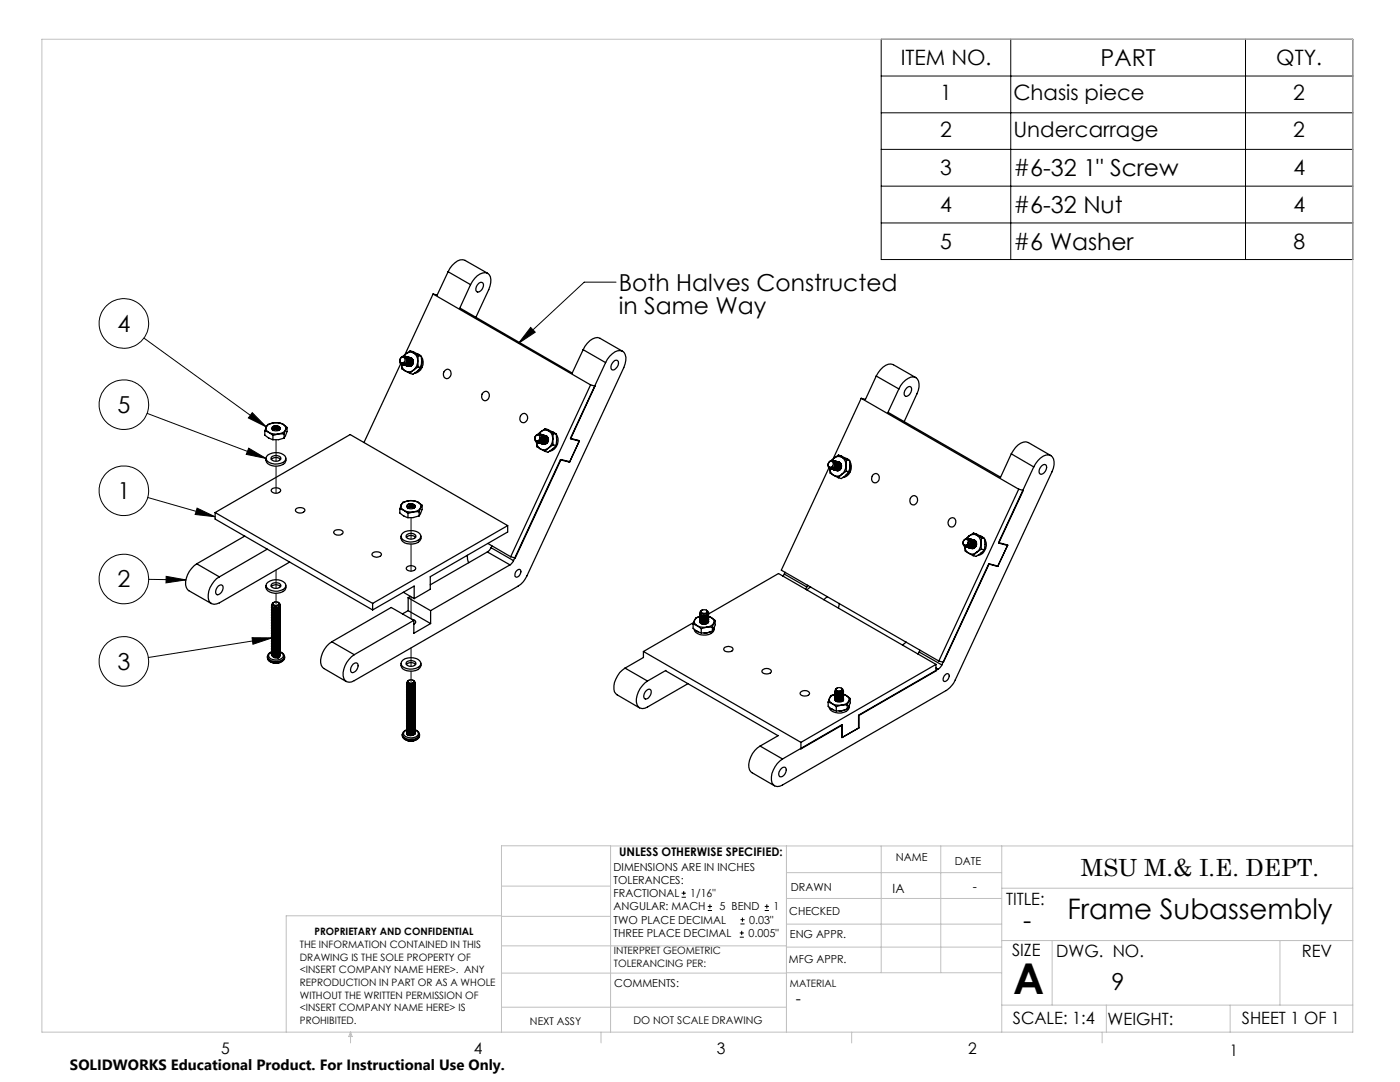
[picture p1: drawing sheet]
<svg xmlns="http://www.w3.org/2000/svg" width="279mm" height="216mm" viewBox="0 0 279 216" stroke-linecap="round" stroke-linejoin="round" font-family="sans-serif">
<g fill="none" stroke="#000" stroke-width=".2">
<path d="M175.9 7.8h94.1v44h-94.1zM175.9 15.2h94.1M201.7 7.8v44M248.6 7.8v44M175.9 22.5h94.1M175.9 29.8h94.1M175.9 37.1h94.1M122.9 56.3h-6.3l-13.1 12.2M175.9 44.5h94.1M28.7 67.5l24.5 17.7M105.9 65.3l.9 1-3.3 2.2zM29.4 82.5l23.7 9"/>
<path d="M29.5 99.3l13.4 3.8M49.6 89.4l3.5 2.1-4-.8zM50.3 82.3l2.9 2.9-3.6-1.8zM29.7 115.6l7.4 .1M33.2 115l3.9 .7-4 .6zM39.3 101.4l3.6 1.7-4-.4zM50.3 127.2l4 .1-3.8 1.3zM54.3 127.3l-24.7 3.9M136 179h.9M136 178.2h.9M136.5 177.8v.8M141.3 181.7h.8"/>
<path d="M141.3 180.9h.8M141.7 180.4v.9M147.6 187h.8M147.6 186.2h.8M147.8 184.4h.8M147.8 183.5h.8M148 185.7v.9M148.2 183.1v.8M152.6 181.7h.9M152.6 180.9h.9M153 180.4v.9"/>
<circle cx="24.7" cy="64.5" r="4.9"/>
<circle cx="24.7" cy="97.9" r="4.9"/>
<circle cx="24.7" cy="80.7" r="4.9"/>
<circle cx="24.7" cy="115.5" r="4.9"/>
<circle cx="24.7" cy="132" r="4.9"/>
</g>
<g fill="none" stroke="#c0c0c0" stroke-width=".2">
<path d="M8.4 7.8h261.6v198.2h-261.6zM100.1 176.8h21.7M121.8 168.8v37.2M157 168.8v37.2M157 179.3h42.9M157 174.1h42.9M175.9 168.8v25.3M187.7 168.8v25.3M199.9 177.2h70.1M199.9 168.8v37.2M270 168.8h-169.9v37.2M100.1 194.2h56.9"/>
<path d="M100.1 188.7h56.9M100.1 182.8h21.7M100.1 182.7h-43v23.3M157 194.1h42.9M157 184.4h42.9M157 189h42.9M199.9 187.7h70.1M210 187.7v12.9M255.4 187.7v12.9M70 206v2.1M70 206l.3 .8h-.7zM100.1 201h56.9"/>
<path d="M119.9 206v2.1M170 206v2.1M199.9 200.6h70.1M220 206v2.1M220.8 200.6v5.4M245.5 200.6v5.4"/>
</g>
<path d="M105.9 65.3l.9 1-3.3 2.2zM50.3 82.3l2.9 2.9-3.6-1.8zM49.6 89.4l3.5 2.1-4-.8zM39.3 101.4l3.6 1.7-4-.4zM33.2 115l3.9 .7-4 .6zM50.3 127.2l4 .1-3.8 1.3z" fill="#000"/>
<g fill="none" stroke="#000" stroke-width=".25">
<path d="M86.4 58.7l-5.5 11.9M86.4 58.7l31.5 18.1M89.4 54.2a3.7 3.7 0 0 1 2.9-2.4l.5 .1 4.5 2.6M89.4 54.2l4.5 2.6M89.4 54.2l-2.2 4.7-.8-.2M93.9 56.8a3.7 3.7 0 0 1 2.9-2.4 1.45 1.45 0 0 1 1.1 2l-.4 1.4-2.5 5.5M93.9 56.8l-2.1 4.7M95.6 56.5l.5-.2a1.04 1.04 0 0 1-.2 1.8l-.3 .1h-.5a1.27 1.27 0 0 1 .5-1.7zM79.8 71.7l.1 .8M80 72.6l-7.4 15.7M80.1 72.7l.3 .9 .5 .4-.7-.4zM80.2 71.2a.83 .83 0 0 1 1.1 .4 .83 .83 0 0 1-.3 1.1"/>
<path d="M80.4 72.5a.67 .67 0 0 1-.6-.8 .67 .67 0 0 1 .7-.6 .8 .8 0 0 1 .6 1.1 .8 .8 0 0 1-1.1 .4l-.1-.1M80.5 72.7l.2 .1 .5-.1M80.6 72.8l.1 .1M80.7 72.2l-.3 .4-.5-.1M80.7 72.2a.56 .56 0 0 0 0-.8 .56 .56 0 0 0-.7 0 .56 .56 0 0 0-.1 .7l.3 .4h.2M80.7 72.2l-.3 .3M80.8 71.1a.87 .87 0 0 1 .6 .7 .87 .87 0 0 1-.4 .9M80.8 71.1a.9 .9 0 0 1 .8 .7 .9 .9 0 0 1-.4 .9M80.9 74l.9 .5M80.9 70.7l-.3 .3M80.9 70.7l-.5 .5M81 72.7l-.6 .1"/>
<path d="M81 72.7h.1M81 71.2a.87 .87 0 0 1 .8 .6 .87 .87 0 0 1-.4 1M81 71.1l.1 .1M81 71.2a.9 .9 0 0 1 .2 1.5M81.2 72.9l.4 .2 .3-.2M81.2 72.7l-.4 .1h.6M81.2 72.7h.1M81.2 71.2h.1M81.2 71.3a.85 .85 0 0 1 .8 .6 .85 .85 0 0 1-.4 .9M81.3 71.2a.93 .93 0 0 1 .2 1.6M81.4 72.8h.1M81.5 71.3a.88 .88 0 0 1 .8 .7 .88 .88 0 0 1-.4 .9"/>
<path d="M81.5 72.8l-.6 .1M81.5 71.3h.1M81.5 71.3a.92 .92 0 0 1 .2 1.6M81.5 73.1h.4M81.6 72.8l-.2 .2-.4-.1M81.6 72.8l.1 .1M81.7 72.9l-.6 .1M81.7 71.3h.1M81.7 71.4a.83 .83 0 0 1 .8 1 .83 .83 0 0 1-1.1 .6M81.7 71.3a.93 .93 0 0 1 .2 1.6M81.8 70l.6 .2 1.7 .9M81.8 70l.8 .4"/>
<path d="M81.8 70l-.9 .7M81.9 72.9h.1M81.9 73.1h-.3M81.9 72.9l-.6 .1M82.4 72.6a.87 .87 0 0 0-.5-1.2 .91 .91 0 0 1 .3 1.5M82.4 72.6l-.5 .5M82.4 72.6l-.4 .4M82.4 72.6h-.1a.63 .63 0 0 1-.8 .5M82.5 73.8a1.44 1.44 0 0 1-1.6 .2M82.5 73.8l-.7 .7M82.6 70.4a1.38 1.38 0 0 0-1.7 .3M82.6 70.4a1.82 1.82 0 0 1 .8 1.6"/>
<path d="M82.6 70.4l.9 .5M83.3 70.6l.7 .4M83.4 72l.1 1.2M83.4 72a2.25 2.25 0 0 1-.9 1.8M83.5 73.2l.6 .1M83.5 70.9l-.1 1.1M83.5 70.9l.6 .2M83.5 73.2l-1 .6M84.1 71.1l.1 1.1-.1 1.1M84.1 73.3l-1.7 1.4-.6-.2M84.1 71.1a2.15 2.15 0 0 1-1.4 3.4M84.1 72a2.42 2.42 0 0 1-.8 2.1"/>
<path d="M88.8 73.9a.73 .73 0 0 1 .9-.1 .73 .73 0 0 1 .3 .8 .77 .77 0 0 1-.6 .9 .77 .77 0 0 1-.9-.6v-.3zM91.8 61.5l22.4 12.9 2.2-4.6M96.4 78.4a.77 .77 0 0 1 1.1-.1 .77 .77 0 0 1 0 1.1 .74 .74 0 0 1-.9 .5 .74 .74 0 0 1-.5-.9zM116.4 69.8a3.7 3.7 0 0 1 2.9-2.5l4.9 2.8M116.4 69.8l4.5 2.6M117.9 76.8l-16 34.3M117.9 76.8l.8 .2-4.8 10.6 1.7 .4-.3-.2M120.9 72.4a3.7 3.7 0 0 1 2.9-2.4 1.44 1.44 0 0 1 1.1 2l-.4 1.3-19.3 41.6a4.4 4.4 0 0 1-1.8 2.1l-32.7 18.8a1.33 1.33 0 0 1-1.4 .3 1.33 1.33 0 0 1-.8-1.3 4.9 4.9 0 0 1 2.2-4.2M120.9 72.4l-7.1 15.1 1.8 .4-1.9 4.3M122.4 72.2l.3-.3h.5a1.23 1.23 0 0 1-1.1 1.9 1.18 1.18 0 0 1 .3-1.6zM171.9 79.5l31.4 18.1M171.9 79.5l-5.6 11.9"/>
<path d="M174.9 75a3.7 3.7 0 0 1 2.9-2.4l.5 .2 4.5 2.6M174.9 75l4.5 2.6M174.9 75l-2.2 4.7-.8-.2M179.4 77.6a3.7 3.7 0 0 1 2.9-2.4 1.29 1.29 0 0 1 1.1 1.4l-.1 1.3-2.9 6.2M179.4 77.6l-2.2 4.7M181 77.3l.6-.2a1.17 1.17 0 0 1-.6 2h-.2a1.11 1.11 0 0 1 .2-1.8zM52.8 86v.8l.9 .6 .8 .3M52.8 86l.9 .3M53.1 91.5a1.21 1.21 0 0 0 1.2 1.4 2.35 2.35 0 0 0 2.7-.8v-.6M53.2 85.2a.85 .85 0 0 0 .5 1.1M53.2 85.2l-.4 .8M53.5 90.8a2.52 2.52 0 0 1 3.5 .5 1.11 1.11 0 0 1-1 1.2 2.57 2.57 0 0 1-2.8-.7l-.1-.4z"/>
<path d="M53.7 86.3l.6 .2 1.3 .1M53.7 86.3l.8 .6M54.2 91.2a1.21 1.21 0 0 1 1.9 .3 1.15 1.15 0 0 1-2 0zM54.2 91.7a1.28 1.28 0 0 1 1.8 0M54.2 97.6a1.23 1.23 0 0 1 1.8 .3 1.09 1.09 0 0 1-1.9 0zM54.5 85.1h.6l.5 .4M54.5 85.1a1.22 1.22 0 0 1 1.3 .2M54.5 86.9v.8M54.6 84.4a3.2 3.2 0 0 1 1.9 .3M54.6 84.4a1.63 1.63 0 0 0-1.4 .8M54.6 84.4l-1.2 .3-.2 .5M54.6 84.4a2.44 2.44 0 0 1 1.9 .3"/>
<path d="M55.1 85a.62 .62 0 0 1 .8 .7l-.8 .3a.64 .64 0 0 1-.8-.7l.2-.2M55.1 85l-.6 .1M55.1 85h.1a.57 .57 0 0 1 .6 .7l-.2 .2-.4-.3-.5 .1-.2 .2M55.2 85.3l.4 .2M55.2 85.3l-.6 .1-.2 .2 .2 .3M55.2 85.3l.4 .2 .1 .3M55.3 85.7h-.5l-.4 .1M55.6 85.5v.4M55.6 86.6l-1.1 .3M55.6 85.9l-.6-.2-.5 .2M55.6 86.6h1.1M56.5 84.7a.9 .9 0 0 1 .5 1.1"/>
<path d="M56.5 84.7l.8 .6M56.7 87.4l-1.1 .3h-1.1M56.7 86.6v.8M57 85.8a1.72 1.72 0 0 1-1.4 .8M57 85.8l-.3 .8M57.3 85.3a3.4 3.4 0 0 1-.6 2.1M57.3 85.3l-.3 .5M81.5 99.9l1.3 .1 .6 .2M81.5 99.9a1.89 1.89 0 0 0-1.4 .8M81.5 99.9l-1.1 .3-.3 .5M81.5 99.9a2.49 2.49 0 0 1 1.9 .3M104.1 82.7a.83 .83 0 0 1 1.1 .2 .83 .83 0 0 1-.2 1.2 .77 .77 0 0 1-1.1 0 .77 .77 0 0 1 0-1.1z"/>
<path d="M106.8 87.6a.62 .62 0 0 0 .4 .7M107.1 88.3l.1 .6 .6 .7M107.1 88.2v.9l.7 .5M107.3 86.7a.75 .75 0 0 1 .9 .2 .75 .75 0 0 1 0 .9M107.6 87.8a.55 .55 0 0 1-.8 0 .55 .55 0 0 1 .1-.8 .71 .71 0 0 1 1-.2 .71 .71 0 0 1 0 1.1l-.2 .3-.5 .1M107.8 86.6h.1M107.8 87.4v.2a.65 .65 0 0 1-.6 .7M107.8 87.4a.56 .56 0 0 1-.6 .6M107.8 87.4a.53 .53 0 0 0-.6-.6 .53 .53 0 0 0-.4 .8 .48 .48 0 0 0 .3 .4 .48 .48 0 0 0 .5-.2M107.8 87.4l-.2 .4M107.8 86.6a.82 .82 0 0 1 .5 1.2M107.8 89.6l1 .5"/>
<path d="M107.9 88.5h.1M107.9 86.2l-.4 .4M107.9 86.2l-.5 .4M108 86.7a.82 .82 0 0 1 .5 1.2M108 86.7a.84 .84 0 0 1 .5 1.2M108.1 88.5h.1M108.2 86.8a.75 .75 0 0 1 .5 1.1M108.2 86.7h.1M108.2 87.8a.66 .66 0 0 1-1 .5M108.2 86.8a.8 .8 0 0 1 .5 1.1M108.2 87.8h.1M108.3 87.8a.74 .74 0 0 1-.9 .6"/>
<path d="M108.4 86.8a.84 .84 0 0 1 .5 1.2M108.4 86.8h.1M108.5 87.9a.72 .72 0 0 1-1 .4M108.5 87.9h.1M108.5 87.9a.68 .68 0 0 1-.9 .5M108.5 86.9a.77 .77 0 0 1 .4 1.1M108.7 86.9a.82 .82 0 0 1 .4 1.2M108.7 86.9h.1M108.7 87.9a.68 .68 0 0 1-1 .5M108.7 87.9h.1M108.7 87.9a.73 .73 0 0 1-.8 .6M108.8 85.5l.6 .2 1.6 .9"/>
<path d="M108.8 85.5l.7 .5M108.8 85.5l-.9 .7M108.8 86.9a.86 .86 0 0 1 .4 1.5M108.9 88.6h-.4M108.9 86.9h.1M108.9 86.9a.85 .85 0 0 1 .4 1.3M108.9 88a.63 .63 0 0 1-1 .4M108.9 87a.82 .82 0 0 1 .5 1.1M108.9 88h.1M108.9 88a.66 .66 0 0 1-.8 .5M109.1 88.1a.65 .65 0 0 1-1 .4M109.1 88.1h.1"/>
<path d="M109.2 88.1a.71 .71 0 0 1-.9 .5M109.3 88.2a.7 .7 0 0 1-.9 .4h.5M109.3 88.2l-.4 .4M109.3 88.2l-.5 .3M109.5 89.4a1.4 1.4 0 0 1-1.7 .2M109.5 89.4l-.7 .7M109.5 86a1.4 1.4 0 0 0-1.6 .2M109.5 86a1.74 1.74 0 0 1 .8 1.6M109.5 86l.9 .5M110.3 86.2l.6 .4M110.3 87.6l.1 1.2M110.3 87.6a2.61 2.61 0 0 1-.8 1.8"/>
<path d="M110.3 89.6h-.1M110.4 88.8l.6 .1M110.4 88.8l-.9 .6M110.4 86.5l-.1 1.1M110.4 86.5l.6 .1M111 88.9l-1.6 1.3-.6-.1M111 86.6v2.3M111.1 86.7a2.2 2.2 0 0 1-1.4 3.3M113.3 92l.4 .2M113.7 92.2l-1.9-.4-9.3 20.1M113.7 92.1l-1.7-.4-9.2 19.6-.9-.2M165.3 92.5l.1 .8"/>
<path d="M165.4 93.4l-9.5 20.4 31.5 18.1M165.6 93.5l.2 .7 .6 .6-.7-.4zM165.7 92a.83 .83 0 0 1 1.1 .4 .83 .83 0 0 1-.4 1.1M165.8 93.3a.66 .66 0 0 1-.5-.8 .66 .66 0 0 1 .8-.5 .66 .66 0 0 1 .4 .9 .64 .64 0 0 1-.4 .6 .64 .64 0 0 1-.7-.2M165.9 93.6l.5-.1zM165.9 93.6l.2 .1 .6-.1M166.1 93.7h.1M166.2 93l-.4 .4-.4-.1M166.2 93a.55 .55 0 0 0-.2-.9 .55 .55 0 0 0-.7 .6 .5 .5 0 0 0 .5 .6M166.2 93l-.4 .3M166.2 91.9h.1a.91 .91 0 0 1 .1 1.6M166.3 91.9a.87 .87 0 0 1 .8 .7 .87 .87 0 0 1-.4 1"/>
<path d="M166.4 94.8l.9 .5M166.4 91.4l-.4 .5M166.4 93.7l.2 .1 .5-.1M166.4 91.4l-.5 .6M166.4 93.5h.1M166.4 91.9l.1 .1a.93 .93 0 0 1 .2 1.6M166.5 92a.85 .85 0 0 1 .8 .7 .85 .85 0 0 1-.4 .9M166.7 93.6h.1M166.7 92.1a.85 .85 0 0 1 .8 .6 .85 .85 0 0 1-.4 1M166.7 92a.9 .9 0 0 1 .6 .7 .9 .9 0 0 1-.4 .9M166.7 93.6l-.5 .1M166.8 93.8l.1 .1"/>
<path d="M166.9 93.6l-.3 .1h-.4M166.9 93.6h.1M166.9 92.1a.87 .87 0 0 1 .6 .7 .87 .87 0 0 1-.4 .9M166.9 93.6l-.6 .1M166.9 92.1a.88 .88 0 0 1 .8 .7 .88 .88 0 0 1-.4 .9M167 93.9h.4zM167.1 93.7h.1M167.1 93.7l-.5 .1 .7-.1M167.1 92.2a.83 .83 0 0 1 .8 1 .83 .83 0 0 1-1.1 .6M167.1 92.1a.92 .92 0 0 1 .3 1.6M167.3 90.8l1.5 .7M167.3 90.8l.7 .5"/>
<path d="M167.3 90.8l-.9 .6M167.3 93.7h.1M167.4 93.7l-.5 .1M167.8 93.4a.87 .87 0 0 0-.4-1.2 .91 .91 0 0 1 .3 1.5M167.8 93.4l-.4 .5M167.8 93.4l-.2 .3M167.8 93.4a.71 .71 0 0 1-.9 .5M168 94.7a1.4 1.4 0 0 1-1.6 .1M168 94.7l-.7 .6M168 91.3a1.4 1.4 0 0 0-1.6 .1M168 91.3a1.74 1.74 0 0 1 .8 1.6M168 91.3l.9 .5"/>
<path d="M168.8 94.9l-.9 .6-.6-.2M168.8 91.5l.7 .4M168.8 91.4l.6 .4M168.8 92.9l.1 1.1M168.8 92.9a2.61 2.61 0 0 1-.8 1.8M168.9 94l.6 .2M168.9 94l-.9 .7M168.9 91.8l-.1 1.1M168.9 91.8l.6 .1M169.5 94.2l-.7 .7M169.5 91.9v2.3M169.5 91.9a2.19 2.19 0 0 1-1.3 3.4"/>
<path d="M169.6 92.8a2.33 2.33 0 0 1-.8 2.1M174.2 94.7a.8 .8 0 0 1 1.1 0 .8 .8 0 0 1 .1 1.1 .79 .79 0 0 1-1.1 .4 .79 .79 0 0 1-.2-1.2zM177.3 82.3l22.4 12.9M181.9 99.1a.83 .83 0 0 1 1.2 .2 .83 .83 0 0 1-.3 1.2 .73 .73 0 0 1-.9 .2 .73 .73 0 0 1-.3-.9zM201.8 90.6a3.7 3.7 0 0 1 3-2.4l4.9 2.7M201.8 90.6l4.5 2.6M201.8 90.6l-2.1 4.6M203.3 97.6l.9 .3-4.9 10.5 1.8 .4-.3-.1M203.3 97.6l-15.9 34.3M206.3 93.2a3.7 3.7 0 0 1 2.9-2.4 1.47 1.47 0 0 1 1.2 1.9l-.5 1.5-19.3 41.5a5.1 5.1 0 0 1-1.8 2.1l-32.6 18.8a1.33 1.33 0 0 1-1.5 .3 1.33 1.33 0 0 1-.7-1.3 4.9 4.9 0 0 1 2.2-4.2M206.3 93.2l-7 15.1 1.8 .5-2 4.2M207.9 93l.3-.3h.5a1.26 1.26 0 0 1-1.1 1.9 1.12 1.12 0 0 1 .3-1.6z"/>
<path d="M39.3 112.5a4.6 4.6 0 0 0-2.1 4.7l.5 .7 4.5 2.5M39.3 112.5l4.5 2.6M42.9 102.3v1.3l31.5 18.1M42.9 102.3l31.5 18.1M42.9 102.3l27-15.6 31.4 18.2M43.6 116.9l.6-.2a1.14 1.14 0 0 1-.6 1.9l-.2 .1a1.13 1.13 0 0 1 .2-1.8zM48.9 107l-9.6 5.5M53.1 116.8a1.21 1.21 0 0 0 1.2 1.5 2.41 2.41 0 0 0 2.7-.8v-.7M53.2 116.5a2.52 2.52 0 0 1 3.8 .2 1.11 1.11 0 0 1-1 1.1 2.57 2.57 0 0 1-2.8-.7zM53.3 109.6l-9.5 5.5M54.2 116.6a1.24 1.24 0 0 1 1.9 .2 1.15 1.15 0 0 1-2 0zM54.2 117.1a1.28 1.28 0 0 1 1.8 0"/>
<path d="M57.8 112.1l-14 8.2a1.43 1.43 0 0 1-1.7 0 1.43 1.43 0 0 1-.5-1.6 4.9 4.9 0 0 1 2.2-3.6M59 101.6a1.23 1.23 0 0 1 1.9 .2 1.09 1.09 0 0 1-2 0zM66.7 106a1.19 1.19 0 0 1 1.8 .2 1.09 1.09 0 0 1-1.9 0zM74.3 110.4a1.23 1.23 0 0 1 1.8 .2 1.09 1.09 0 0 1-1.9 0zM79.8 101.5v.9l.8 .6 .8 .3M79.8 101.5l.8 .3M80 107a1.44 1.44 0 0 0 1.8 1.5 1.65 1.65 0 0 0 2.2-1.5M80.1 100.7a.88 .88 0 0 0 .5 1.1M80.1 100.7l-.3 .8M80.4 106.3a2.54 2.54 0 0 1 3.6 .6 1.38 1.38 0 0 1-1.6 1.2 1.83 1.83 0 0 1-2.4-1.1zM80.5 118.2l2.2 1.3M80.6 101.8a3.2 3.2 0 0 0 1.9 .3"/>
<path d="M80.6 101.8l.8 .6M81.1 106.8a1.24 1.24 0 0 1 1.9 .2 1.11 1.11 0 0 1-2 0zM81.1 107.2a1.37 1.37 0 0 1 1.8 0M81.1 113.2a1.16 1.16 0 0 1 1.9 .2 1.09 1.09 0 0 1-1.9 0zM81.4 100.7h.6l.5 .3M81.4 101.4l.2-.2a.8 .8 0 0 1 .9 .2M81.4 100.7v-.1a1.28 1.28 0 0 1 1.4 .3M81.4 102.4v.9M81.5 119.3l4.4 2.5M81.5 119.3v2.5M81.9 119l-.4 .3M82 100.5a.64 .64 0 0 1 .8 .7 1.1 1.1 0 0 1-1.7-.2l.3-.3"/>
<path d="M82 100.5l-.6 .2M82 100.5l.4 .1a.42 .42 0 0 1 .4 .4 .42 .42 0 0 1-.3 .4M82.1 100.9l.4 .1M82.1 100.9l-.7 .1v.3l.1 .2M82.1 100.9l.4 .2 .1 .3M82.3 101.2l-.9 .2M82.5 102.1l-1.1 .3M82.5 101v.5M82.5 101.4l-.6-.2-.4 .1-.1 .2M82.7 119.5v-2.6l-8.3 4.8M83.4 100.2a.85 .85 0 0 1 .5 1.1M83.4 100.2l.8 .6"/>
<path d="M83.6 102.9l-1.2 .4h-1M83.6 102.1h-1.1M83.6 102.1v.8M83.9 101.3a1.63 1.63 0 0 1-1.4 .8M83.9 101.3l-.3 .8M84.2 100.8a3.4 3.4 0 0 1-.6 2.1M84.2 100.8l-.3 .5M93.3 110.8v.8l.3 .7M97.3 110.1l4.5 2.6M97.3 110.1l-11.4 6.6M97.4 108.4l4.5 2.7M98 109.3l-.7 .8"/>
<path d="M98 109.3l4.5 2.6M98.2 108.9l-.2 .4M101.3 104.9l-26.9 15.5M101.3 104.9v1.3l-15.4 8.9v2.5l-3.2 1.9M101.8 112.7l-15.9 9.1M102.5 111.9l-.7 .8M103.2 113.8l.4-.2 .2 .1a.99 .99 0 0 1-.9 1.4 .94 .94 0 0 1 .3-1.3zM156.5 114.5l-.3 .5M156.5 114.5l4.5 2.6M156.7 114.2l-.2 .3M161 117.1l-.2 .4M161.2 116.8l-.2 .3"/>
<path d="M161.8 117.1l-.8 .6M165.1 119.1l-.7 .6M189.5 103.5a.79 .79 0 0 1 1.1 0 .79 .79 0 0 1 0 1.1 .79 .79 0 0 1-1.1 .5 .79 .79 0 0 1-.2-1.2zM192.2 108.4a.56 .56 0 0 0 .5 .7M192.5 109.1l.3 .8 .5 .5M192.5 109l.1 .9 .7 .5M192.7 107.5h.1a.79 .79 0 0 1 .8 .2 .79 .79 0 0 1 .1 .9M192.9 109.1v.1M193.1 108.6a.55 .55 0 0 1-.9 0 .55 .55 0 0 1 .1-.8 .68 .68 0 0 1 .9-.2 .68 .68 0 0 1 .3 .8 .7 .7 0 0 1-.7 .7h-.1M193.1 109.2h.1M193.2 107.5h.1M193.3 108.2l-.2 .6-.4 .3"/>
<path d="M193.3 108.2l-.2 .5-.4 .1M193.3 108.2a.56 .56 0 0 0-.9-.4 .56 .56 0 0 0 .1 1h.2l.4-.2M193.3 108.2l-.2 .4M193.3 107.5a.79 .79 0 0 1 .4 1.1M193.3 110.4l.9 .5M193.3 109.3h.1M193.4 107l-.4 .4M193.4 107l-.6 .5M193.4 107.5a.8 .8 0 0 1 .5 1.2M193.5 107.5h.1M193.5 107.5a.82 .82 0 0 1 .5 1.2M193.6 109.4h.1"/>
<path d="M193.7 108.6a.66 .66 0 0 1-1 .5M193.7 107.6a.79 .79 0 0 1 .4 1.1M193.7 108.6h.1M193.7 108.6a.66 .66 0 0 1-.8 .5M193.7 107.6a.77 .77 0 0 1 .5 1.1M193.9 108.7a.68 .68 0 0 1-1 .4M193.9 108.7h.1M194 108.7a.66 .66 0 0 1-.9 .5M194.1 108.7a.63 .63 0 0 1-1 .4M194.1 107.7a.84 .84 0 0 1 .5 1.2M194.1 107.7h.1a.84 .84 0 0 1 .4 1.2M194.1 108.7h.1"/>
<path d="M194.2 108.7a.73 .73 0 0 1-.8 .6M194.2 107.7a.78 .78 0 0 1 .6 1.2M194.3 106.4l2.2 1.1M194.3 106.4l.7 .4M194.3 106.4l-.9 .6M194.3 109.4h-.4M194.3 107.7h.1a.83 .83 0 0 1 .4 1.2M194.4 108.8a.89 .89 0 0 0-.5-1.2 .82 .82 0 0 1 .5 1.2M194.4 108.8a.66 .66 0 0 1-1 .5M194.4 107.8a.79 .79 0 0 1 .4 1.1M194.4 108.8h.1M194.4 108.8a.6 .6 0 0 1-.8 .5l.1 .1a.66 .66 0 0 0 .9-.5"/>
<path d="M194.6 108.9h.1M194.6 108.9a.68 .68 0 0 1-.8 .5M194.8 108.9l-.5 .5M194.8 108.9l-.5 .4M194.8 108.9a.72 .72 0 0 1-.8 .5h.3M194.8 108.9l-.2 .3M194.9 110.2a1.33 1.33 0 0 1-1.6 .2M194.9 110.2l-.7 .7M195 106.8a1.4 1.4 0 0 0-1.6 .2M195 106.8a1.82 1.82 0 0 1 .8 1.6M195 106.8l.9 .5M195.7 107l.7 .4"/>
<path d="M195.8 108.4l.1 1.2M195.8 108.4a2.25 2.25 0 0 1-.9 1.8M195.8 110.4l-.1 .1M195.9 109.6l.6 .1M195.9 109.6l-1 .6M195.9 107.3l-.1 1.1M195.9 107.3l.6 .2M196.5 107.5l.1 1.1-.1 1.1M196.5 109.7l-.8 .8-.9 .5-.6-.1M196.5 107.5a2.21 2.21 0 0 1-1.3 3.3M198.8 112.9l.3 .1M199.1 113l-1.8-.5-9.3 20.2"/>
<path d="M199.1 113l-1.7-.5-9.1 19.7-.9-.3M53.4 131a1.92 1.92 0 0 0 2.8 .8l.4-.3 .2-.5M53.4 131a1.05 1.05 0 0 0 1.2 1.2 1.74 1.74 0 0 0 2.2-1M54.2 120.9v.1M54.2 121.2v.1M54.2 121.5v.1M54.2 121.8v.1M54.2 122.2v.1M54.2 122.5v.1M54.2 122.8v.1M54.2 123.2h.1M54.2 123.5h.1"/>
<path d="M54.2 123.8v.1M54.2 124.1v.1M54.2 124.5h.1M54.2 124.8h.1M54.2 125.1v.1M54.2 125.4v.1M54.2 125.8h.1M54.2 126.1v.1M54.2 126.4v.1M54.2 126.7v.1M54.2 127v.1M54.2 127.4v.1"/>
<path d="M54.2 127.7v.1M54.2 128v.1M54.2 128.3v.1M54.2 128.7h.1M54.2 129v.1M54.2 129.3v.1M54.2 129.6v.1M54.2 130h.1M54.2 130.3v.1M54.2 130.6v.1M54.2 126.7v.1a1.16 1.16 0 0 0 1.5 .1M54.2 120.9v.1a1.07 1.07 0 0 0 1.5 .1"/>
<path d="M54.2 121.2v.1a1.16 1.16 0 0 0 1.5 .2M54.2 121.6a1.16 1.16 0 0 0 1.5 .2M54.2 121.9v.1a1.16 1.16 0 0 0 1.5 .1M54.2 122.2v.1a1.07 1.07 0 0 0 1.5 .1M54.2 122.6a1.07 1.07 0 0 0 1.5 .1M54.2 122.9a1.07 1.07 0 0 0 1.5 .1M54.2 123.2v.1a1.16 1.16 0 0 0 1.5 .1M54.2 123.5v.1a1.16 1.16 0 0 0 1.5 .1M54.2 123.9a1.16 1.16 0 0 0 1.5 .1M54.2 124.2a1.07 1.07 0 0 0 1.5 .2M54.2 124.5a1.07 1.07 0 0 0 1.5 .2M54.2 124.8v.1a1.16 1.16 0 0 0 1.5 .1"/>
<path d="M54.2 125.1v.1a1.16 1.16 0 0 0 1.5 .1M54.2 125.5a1.16 1.16 0 0 0 1.5 .2M54.2 125.8a1.07 1.07 0 0 0 1.5 .2M54.2 126.1v.1a1.07 1.07 0 0 0 1.5 .1M54.2 126.4v.1a1.16 1.16 0 0 0 1.5 .1M54.2 126.8a1.16 1.16 0 0 0 1.5 .2M54.2 127.1a1.16 1.16 0 0 0 1.5 .2M54.2 127.4v.1a1.07 1.07 0 0 0 1.5 .1M54.2 127.7v.1a1.07 1.07 0 0 0 1.5 .1M54.2 128.1a1.07 1.07 0 0 0 1.5 .1M54.2 128.4a1.16 1.16 0 0 0 1.5 .2M54.2 128.7v.1a1.16 1.16 0 0 0 1.5 .1"/>
<path d="M54.2 129v.1a1.16 1.16 0 0 0 1.5 .1M54.2 129.4a1.07 1.07 0 0 0 1.5 .1M54.2 129.7a1.07 1.07 0 0 0 1.5 .2M54.2 130v.1a1.16 1.16 0 0 0 1.5 .1M54.2 130.3v.1a1.16 1.16 0 0 0 1.5 .1M54.2 130.7a1.16 1.16 0 0 0 1.5 .1M54.2 130.1a.71 .71 0 0 0-.6 .6 .71 .71 0 0 0 .3 .7 2.08 2.08 0 0 0 2.6-.3 .69 .69 0 0 0-.5-1M54.3 130.1l-.7 .3-.2 .6M54.3 121l-.1 .2a1.07 1.07 0 0 0 1.5 .2M54.3 121.4l-.1 .2a1.16 1.16 0 0 0 1.5 .1M54.3 121.7l-.1 .2a1.16 1.16 0 0 0 1.5 .2M54.3 122l-.1 .2a1.16 1.16 0 0 0 1.5 .2"/>
<path d="M54.3 122.3l-.1 .3a1.07 1.07 0 0 0 1.5 .1M54.3 122.7l-.1 .2a1.07 1.07 0 0 0 1.5 .1M54.3 123l-.1 .2a1.12 1.12 0 0 0 1.5 .2M54.3 123.3l-.1 .2a1.16 1.16 0 0 0 1.5 .2M54.3 123.6l-.1 .3a1.16 1.16 0 0 0 1.5 .1M54.3 124l-.1 .2a1.07 1.07 0 0 0 1.5 .1M54.3 124.3l-.1 .2a1.07 1.07 0 0 0 1.5 .1M54.3 124.6l-.1 .2a1.07 1.07 0 0 0 1.5 .2M54.3 125l-.1 .2a1.16 1.16 0 0 0 1.5 .1M54.3 125.3l-.1 .2a1.16 1.16 0 0 0 1.5 .1M54.3 125.6l-.1 .2a1.16 1.16 0 0 0 1.5 .1M54.3 125.9l-.1 .2a1.07 1.07 0 0 0 1.5 .2"/>
<path d="M54.3 126.2l-.1 .2a1.07 1.07 0 0 0 1.5 .2M54.3 126.9l-.1 .2a1.16 1.16 0 0 0 1.5 .1M54.3 127.2l-.1 .2a1.16 1.16 0 0 0 1.5 .2M54.3 127.5l-.1 .2a1.07 1.07 0 0 0 1.5 .2M54.3 127.8l-.1 .3a1.07 1.07 0 0 0 1.5 .1M54.3 128.5l-.1 .2a1.16 1.16 0 0 0 1.5 .2M54.3 128.8l-.1 .2a1.16 1.16 0 0 0 1.5 .2M54.3 129.2l-.1 .2a1.07 1.07 0 0 0 1.5 .1M54.3 129.5l-.1 .2a1.07 1.07 0 0 0 1.5 .1M54.3 129.8l-.1 .2a1.07 1.07 0 0 0 1.5 .1M54.3 120.7l-.1 .2a1.07 1.07 0 0 0 1.5 .2M54.3 128.1l-.1 .3a1.12 1.12 0 0 0 1.5 .2"/>
<path d="M54.3 130.1l-.1 .3a1.16 1.16 0 0 0 1.5 .1M54.3 130.4l-.1 .3a1.16 1.16 0 0 0 1.5 .1M54.4 131l.5 .3h.6M54.5 130.7l.2 .4 .7-.1M54.5 132.3h1.2zM54.5 120.3l.1-.1a.86 .86 0 0 1 1.1 .3 .63 .63 0 0 1-.6 .3 .63 .63 0 0 1-.6-.5zM55.5 120.2l.3 .3a.82 .82 0 0 1-.8 .5 .82 .82 0 0 1-.7-.5l.3-.3-.1 .2M55.5 120.2l.5 .4-.3 .5M55.7 121.7l.3-.3-.3 .4M55.7 123.7l.3-.4-.3 .4M55.7 124.6l.3-.3-.3 .4M55.7 125l.3-.4-.3 .4"/>
<path d="M55.7 125.6l.3-.3-.3 .4M55.7 126.9l.3-.3-.3 .4M55.7 127.9l.3-.4-.3 .4M55.7 128.9l.3-.4-.3 .4M55.7 129.8l.3-.3-.3 .4M55.7 130.1l.3-.3-.3 .4M55.7 131.1l-.2 .2M55.7 121.1h.1M55.7 121.4v.1M55.7 121.7v.1M55.7 122.1h.1M55.7 122.4h.1"/>
<path d="M55.7 122.7h.1M55.7 123h.1M55.7 123.4h.1M55.7 123.7h.1M55.7 124h.1M55.7 124.3v.1M55.7 124.6v.1M55.7 125h.1M55.7 125.3h.1M55.7 125.6v.1M55.7 125.9v.1M55.7 126.3h.1"/>
<path d="M55.7 126.6h.1M55.7 126.9v.1M55.7 127.2v.1M55.7 127.6h.1M55.7 127.9h.1M55.7 128.2h.1M55.7 128.6h.1M55.7 128.9h.1M55.7 129.2h.1M55.7 129.5h.1M55.7 129.8v.1M55.7 130.1v.1"/>
<path d="M55.7 130.5h.1M55.7 130.8h.1M55.9 130.1a1.02 1.02 0 0 1 .9 .9M55.9 130.8l-.2 .3M56 121.1v-.1l-.3 .4M56 121.8l-.3 .3M56 122l-.3 .4M56 122.4l-.3 .3M56 122.7l-.3 .3M56 123.1v-.1l-.3 .4M56 123.7l-.3 .3M56 124l-.3 .3"/>
<path d="M56 125l-.3 .3M56 125.7l-.3 .2M56 125.9l-.3 .4M56 126.3v-.1l-.3 .4M56 127l-.3 .2M56 127.2l-.3 .4M56 127.9l-.3 .3M56 128.3v-.1l-.3 .4M56 128.9l-.3 .3M56 129.2l-.3 .3M56 130.1l-.3 .4M56 130.5l-.3 .3"/>
<path d="M56 120.8l-.3 .3M56 121.1l-.3 .4M56 121.7l-.3 .4M56 122.1l-.3 .3M56 123l-.3 .4M56 124l-.3 .4M56 125.6l-.3 .4M56 126.3l-.3 .3M56 126.9l-.3 .4M56 128.2l-.3 .4M56 130.2l-.3 .3M56 120.7v.1"/>
<path d="M56 122v.1M56 124h.1M56 125.9v.1M56 127.2v.1M56 129.2h.1M56 130.1v.1M56 130.5h.1M56.8 131.2a1.69 1.69 0 0 1-2.3 1.1 1.16 1.16 0 0 1-1.1-1M56.8 131v.2M66.2 128.1a4.6 4.6 0 0 0-2.1 4.7l.5 .6 4.5 2.6M66.2 128.1l4.5 2.5M70.4 132.5l.4-.2h.5a1.23 1.23 0 0 1-1.2 1.9 1.22 1.22 0 0 1 .3-1.7z"/>
<path d="M74.4 120.4v1.3M80 132.4a1.21 1.21 0 0 0 1.2 1.4 2.19 2.19 0 0 0 2.8-1v-.4M80.4 131.7a2.54 2.54 0 0 1 3.6 .6 1.38 1.38 0 0 1-1.6 1.2 1.83 1.83 0 0 1-2.4-1.2zM81.1 132.2a1.21 1.21 0 0 1 1.9 .2 1.15 1.15 0 0 1-2 0zM81.1 132.6a1.37 1.37 0 0 1 1.8 0M81.2 136.1l-.1 .1a.57 .57 0 0 0 .7 .5M81.2 136.4l-.1 .2a1 1 0 0 0 1.7 .1 1 1 0 0 1-1.7-.1zM81.2 136.7l-.1 .2a.98 .98 0 0 0 1.7 .2M81.2 137.1l-.1 .1a.98 .98 0 0 0 1.7 .2M81.2 137.4l-.1 .1a.98 .98 0 0 0 1.7 .2M81.2 137.7l-.1 .2a1 1 0 0 0 1.7 .1 1.05 1.05 0 0 1-1.7-.1zM81.2 138l-.1 .2a1 1 0 0 0 1.7 .1"/>
<path d="M81.2 138.3l-.1 .2a1.03 1.03 0 0 0 1.7 .2M81.2 138.6l-.1 .2a.98 .98 0 0 0 1.7 .2M81.2 139l-.1 .1a.98 .98 0 0 0 1.7 .2M81.2 139.3l-.1 .2a1 1 0 0 0 1.7 .1M81.2 139.6l-.1 .2a1 1 0 0 0 1.7 .1 1 1 0 0 1-1.7-.1zM81.2 139.9l-.1 .2a1.03 1.03 0 0 0 1.7 .2M81.2 136.8l-.1 .1a.98 .98 0 0 0 1.7 .2M81.2 137.4l-.1 .2a1 1 0 0 0 1.7 .1M81.2 138.4l-.1 .1a.98 .98 0 0 0 1.7 .2M81.2 138.7l-.1 .2a.98 .98 0 0 0 1.7 .1M81.2 139l-.1 .2a1.05 1.05 0 0 0 1.7 .1M81.2 139.3l-.1 .2a1 1 0 0 0 1.7 .2"/>
<path d="M81.2 140l-.1 .2a.98 .98 0 0 0 1.7 .1M81.4 136.5l.3 .2h.6M81.5 121.8l4.4 2.6M81.5 121.8l-1.2 .7M81.6 135.7l-.2 .2a.62 .62 0 0 0 .4 .5 .62 .62 0 0 0 .6-.1M82.2 123.6a.63 .63 0 0 1 .7 .7l-.3 .3M82.4 135.7a.55 .55 0 0 1 .3 .8 .55 .55 0 0 1-.7 .2h-.2M82.6 123.8l-11.9 6.8M82.6 123.8v2.6l3.3-2M82.6 123.8l-4.5-2.6-11.9 6.9M82.6 136l-.2 .5-.6 .2M82.6 136l-.4 .4-.7-.1"/>
<path d="M82.6 136a.67 .67 0 0 0-.6-.4 .67 .67 0 0 0-.6 .5l.3 .2h.7M82.6 136l-.2 .3M82.8 137.7h.1M82.8 139.6v.1M82.8 136.3v.4M82.9 136.7l-.1 .4M82.9 137l-.1 .4M82.9 137.3l-.1 .4M82.9 137.7l-.1 .3M82.9 138l-.1 .3M82.9 138.3l-.1 .4M82.9 138.6l-.1 .4"/>
<path d="M82.9 139l-.1 .3M82.9 139.3l-.1 .3M82.9 139.6l-.1 .3M82.9 139.9l-.1 .4M85.9 121.8v2.6M124.7 133.3a4.7 4.7 0 0 0-2.1 4.7l.6 .6 4.4 2.7M124.7 133.3l4.5 2.6M128.4 130v1.2l-3.7 2.1M128.4 130l31.4 18.1M128.8 138a.72 .72 0 0 1 1.1-.3 1.38 1.38 0 0 1-1.1 1.8 .9 .9 0 0 1 0-1.5zM129.2 135.9a4.6 4.6 0 0 0-2.1 4.7 1.28 1.28 0 0 0 2.1 .5l8.1-4.7M132.9 133.8l-3.7 2.1"/>
<path d="M132.9 133.9l22.4 12.9M138.3 124.5v.9l.8 .6 .8 .3M138.3 124.5l.8 .3M138.4 124.2l-10 5.8M138.6 123.8a.86 .86 0 0 0 .5 1M138.6 123.8l-.3 .7M139 125.9l.3 .2M139.1 124.8a3.2 3.2 0 0 0 1.9 .3M139.1 124.8l.8 .6M139.6 123l-.7 .3-.3 .5M139.7 122.5a1.12 1.12 0 0 0 1.5 .2M139.7 122.8v.1a1.16 1.16 0 0 0 1.5 .1"/>
<path d="M139.7 123.1a.93 .93 0 0 0 1.5 .2M139.7 123.4a.93 .93 0 0 0 1.5 .2M139.7 123.8a1.07 1.07 0 0 0 1.5 .2M139.7 124.1a1.07 1.07 0 0 0 1.5 .2M139.7 122.4v.1M139.7 123.8h.1M139.7 123.9a.92 .92 0 0 0 .8 .7 .92 .92 0 0 0 .9-.6v-.1M139.7 123l-.7 .3-.4 .5M139.7 122.3v.2a1.07 1.07 0 0 0 1.5 .1M139.7 122.6v.2a1.16 1.16 0 0 0 1.5 .2M139.7 122.9v.3a1.16 1.16 0 0 0 1.5 .1M139.7 123.3v.2a1.16 1.16 0 0 0 1.5 .1"/>
<path d="M139.7 123.6v.2a1.07 1.07 0 0 0 1.5 .1M139.7 123.9v.2a1.07 1.07 0 0 0 1.5 .1M139.9 125.4v.9M140.1 121.8a.86 .86 0 0 1 1 .2 .64 .64 0 0 1-.6 .4 .64 .64 0 0 1-.6-.5zM141 121.8a.35 .35 0 0 1 .2 .3 .35 .35 0 0 1-.2 .3l-.8 .2a.48 .48 0 0 1-.5-.5l.4-.3-.2 .1M141 121.8l.4 .4-.2 .4M141 125.1l-1.1 .3M141 125.1h1.2M141.2 122.6v.1M141.2 123h.1M141.2 123.3h.1M141.2 123.6h.1"/>
<path d="M141.2 123.9v.1M141.2 124.2v.1M141.3 122.9l.6 .3M141.3 123l.6 .2M141.3 124.2l-.2 .2M141.4 122.6l-.2 .4M141.4 122.9l-.2 .4M141.4 123.3l-.2 .3zM141.4 123.6l-.2 .3M141.4 123.9l-.2 .3M141.4 122.3l-.2 .4M141.4 122.7l-.2 .3"/>
<path d="M141.4 123l-.2 .3M141.4 123.6l-.2 .4M141.4 123.9l-.2 .4M141.4 122.5l14-8.1 31.4 18.2M141.4 122.2v.1M141.4 122.6v.1M141.4 122.9v.1M141.4 123.3h.1M141.4 123.6h.1M141.4 123.9v.1M141.9 123.2a.86 .86 0 0 1 .6 1.1M141.9 123.2l.8 .6"/>
<path d="M141.9 126l-1.4 .3M142.2 126l-1.2 .3h-1.1M142.2 125.1v.9M142.5 124.3a1.78 1.78 0 0 1-1.5 .8M142.5 124.3l-.3 .8M142.5 125.5l-.3 .5M142.5 125.3a1.41 1.41 0 0 1-1.6 1.4 1.93 1.93 0 0 1-2.3-1.1M142.5 125.2v.3M142.7 123.8v.9l-.2 .8M142.7 123.8l-.2 .5M144.5 129.3a1.13 1.13 0 0 1 1.8 .2 1.09 1.09 0 0 1-1.9 0zM152.1 133.7a1.16 1.16 0 0 1 1.9 .2 1.12 1.12 0 0 1-2 0z"/>
<path d="M159.7 138.1a1.16 1.16 0 0 1 1.9 .3 1.12 1.12 0 0 1-1.9 0zM165.6 139.3a.88 .88 0 0 0 .5 1.1M165.6 139.3l-.3 .8M166.6 138.6l-.7 .3-.3 .4M166.7 138.6l-.9 .2-.2 .5M166.7 137.6l-.1 .2a.57 .57 0 0 0 .7 .5M166.7 137.9l-.1 .2a.94 .94 0 0 0 1.6 .2 .99 .99 0 0 1-1.6-.2zM166.7 138.3l-.1 .3a1.19 1.19 0 0 0 1.6 0 .99 .99 0 0 1-1.6-.1zM166.7 138.6l-.1 .3a1.19 1.19 0 0 0 1.6 0M166.7 138.9l-.1 .4a1.25 1.25 0 0 0 1.6-.1M166.7 139.2l-.1 .4a1.25 1.25 0 0 0 1.6 0M166.7 138.6l-.1 .4a1.2 1.2 0 0 0 1.6-.1"/>
<path d="M166.7 139l-.1 .3a1.2 1.2 0 0 0 1.6-.1M166.7 139.3l-.1 .2a.97 .97 0 0 0 1.6 .1M166.8 139.8l.1 .1M166.9 138l.3 .3h.6M167 137.3l-.2 .1a.52 .52 0 0 0 .3 .6 .52 .52 0 0 0 .6-.1l.2-.1M167.5 120.4l-.2 1M167.9 137.3l.1 .1M168 137.4h.1a.36 .36 0 0 1 0 .7l-.3 .2h-.5M168.1 137.6l-.2 .4-.6 .3M168.1 137.6l-.5 .4-.7-.2M168.1 137.6a.66 .66 0 0 0-.6-.4 .66 .66 0 0 0-.6 .4 .68 .68 0 0 0 1 .2M168.1 137.6l-.2 .2"/>
<path d="M168.2 139.3l.1 .3a.97 .97 0 0 1-1.7-.1M168.2 139.5l.1 .2-.1 .2M168.2 138.3h.1M168.3 139.7l-.3 .3M168.3 137.8l-.1 .5M168.3 138.2l-.1 .4M168.3 138.9l-.1 .3M168.3 139.2l-.1 .4M168.3 138.6l.6 .2M168.9 138.8a.83 .83 0 0 1 .5 1.1M168.9 138.8l.8 .6M168.9 138.8l-.6-.3-.1 .4"/>
<path d="M169.4 139.9a1.78 1.78 0 0 1-1.4 .8M169.4 139.9l-.3 .8M169.7 139.4a2.83 2.83 0 0 1-.6 2.1M169.7 139.4l-.3 .5M180.9 128.1l-.8 .6M183.4 130.1l-.2 .4M183.4 130.1l4.6 2.6M183.6 129.8l-.2 .3M186.8 132.6l-27 15.5M186.8 132.6v1.3l-15.5 8.9v2.5M186.8 133.3l.4 .2M187.2 133.5l-15.8 9.2v2.5"/>
<path d="M188 132.7l-.8 .8M188.6 134.7l.5-.3 .2 .1a.97 .97 0 0 1-1 1.4 .92 .92 0 0 1 .3-1.2zM80.3 146.5h.1M80.3 146.5a2.01 2.01 0 0 0 3.4 .2v-.1M80.3 146.5a1.13 1.13 0 0 0 1.3 1.2 1.66 1.66 0 0 0 2.1-.9v-.3M80.3 146.8a1.39 1.39 0 0 0 1.6 1.1M81.1 146.3a1.05 1.05 0 0 0 1.7 .1M81.2 140.3l-.1 .1a.98 .98 0 0 0 1.7 .2M81.2 140.6l-.1 .2a.98 .98 0 0 0 1.7 .1M81.2 140.9l-.1 .2a1 1 0 0 0 1.7 .2 1.05 1.05 0 0 1-1.7-.2zM81.2 141.3l-.1 .1a1 1 0 0 0 1.7 .2M81.2 141.6l-.1 .1a1 1 0 0 0 1.7 .2"/>
<path d="M81.2 141.9l-.1 .2a.98 .98 0 0 0 1.7 .1M81.2 142.2l-.1 .2a.98 .98 0 0 0 1.7 .2M81.2 142.6l-.1 .1a.98 .98 0 0 0 1.7 .2M81.2 142.9l-.1 .2a1 1 0 0 0 1.7 .1 1.05 1.05 0 0 1-1.7-.1zM81.2 143.2l-.1 .2a1 1 0 0 0 1.7 .1M81.2 143.5l-.1 .2a1.03 1.03 0 0 0 1.7 .2M81.2 143.8l-.1 .2a.98 .98 0 0 0 1.7 .2M81.2 144.2l-.1 .1a.98 .98 0 0 0 1.7 .2M81.2 144.5l-.1 .2a1 1 0 0 0 1.7 .1M81.2 144.8l-.1 .2a1 1 0 0 0 1.7 .1 1 1 0 0 1-1.7-.1zM81.2 145.1l-.1 .2a1.03 1.03 0 0 0 1.7 .2M81.2 145.5l-.1 .1a.98 .98 0 0 0 1.7 .2"/>
<path d="M81.2 145.8l-.1 .1a.98 .98 0 0 0 1.7 .2M81.2 146.1l-.1 .2a1 1 0 0 0 1.7 .1M81.2 140.3l-.1 .2a.98 .98 0 0 0 1.7 .2v-.1M81.2 140.7l-.1 .1a.98 .98 0 0 0 1.7 .2M81.2 141.3l-.1 .2a1.05 1.05 0 0 0 1.7 .1M81.2 141.6l-.1 .2a1 1 0 0 0 1.7 .1M81.2 142l-.1 .1a.98 .98 0 0 0 1.7 .2v-.1M81.2 142.3l-.1 .1a.98 .98 0 0 0 1.7 .2M81.2 142.6l-.1 .2a1 1 0 0 0 1.7 .1M81.2 143.5l-.1 .2a.98 .98 0 0 0 1.7 .2M81.2 143.9l-.1 .1a.98 .98 0 0 0 1.7 .2M81.2 144.2l-.1 .2a1.05 1.05 0 0 0 1.7 .1"/>
<path d="M81.2 144.5l-.1 .2a1 1 0 0 0 1.7 .2M81.2 145.2l-.1 .1a.98 .98 0 0 0 1.7 .2M81.2 145.5l-.1 .2a.98 .98 0 0 0 1.7 .1M81.2 145.8l-.1 .2a.98 .98 0 0 0 1.7 .2M81.3 145.6a1.05 1.05 0 0 0-1 .9M82.8 140.9v.1M82.8 142.9h.1M82.8 144.8v.1M82.8 146.1v.1M82.8 145.7a.74 .74 0 0 1 .5 1.1 1.99 1.99 0 0 1-2.8-.3 .76 .76 0 0 1 .6-.8M82.9 145.6a1.03 1.03 0 0 1 .8 1.1M82.9 140.2l-.1 .4"/>
<path d="M82.9 140.5l-.1 .4M82.9 140.9l-.1 .4M82.9 141.2l-.1 .4M82.9 141.6l-.1 .3M82.9 141.9l-.1 .3M82.9 142.2l-.1 .4M82.9 142.5l-.1 .4M82.9 142.8l-.1 .4M82.9 143.2l-.1 .3M82.9 143.5l-.1 .4M82.9 143.8l-.1 .4M82.9 144.1l-.1 .4"/>
<path d="M82.9 144.5l-.1 .3M82.9 144.8l-.1 .3M82.9 145.1l-.1 .4M82.9 145.4l-.1 .4M82.9 145.7l-.1 .4M82.9 146.1l-.1 .3M83.4 147.4a2.15 2.15 0 0 1-2 .4h1.2M83.7 146.9l-.2 .5M151.7 148.9a4.5 4.5 0 0 0-2.1 4.7l.5 .6 4.5 2.6M151.7 148.9l4.5 2.5M155.4 146.8l-3.7 2.1M155.9 153.4l.3-.3h.5a1.26 1.26 0 0 1-1.1 1.9 1.12 1.12 0 0 1 .3-1.6z"/>
<path d="M165.3 140.1v.8l.6 .5 1 .5M165.3 140.1l.8 .3M166 141.5l.3 .1M166.1 140.4a3.2 3.2 0 0 0 1.9 .3M166.1 140.4l.8 .6M166.9 141v.9M168 140.7l-1.1 .3M168 147.1l.1-2.4-8.3 4.7v-1.3M168.9 141.5l-.5 .2-.9 .2M169.1 141.5l-1.2 .4h-1M169.1 140.7h-1.1M169.1 140.7v.8"/>
<path d="M169.5 140.8a1.11 1.11 0 0 1-1.1 1.3 2.6 2.6 0 0 1-2.8-.7l-.1-.3M169.5 140.7l-.1 .3M171.3 145.2h.1M171.4 145.2l-3.4 2v-2.6l-11.8 6.8"/>
</g>
<path d="M55.1 98.4v-5.4M55.1 92v-4.3M55.1 117.4v-3.7M82 113.9v-5.3M82 107.6v-4.3M54.8 120.1h.2a.55 .55 0 0 1 .7 .4 .66 .66 0 0 1-.6 .3 .66 .66 0 0 1-.6-.5M55.1 120.4v-2M82 136v-2.1M82 132.9v-3.6M82 123.5v-4.4M82.4 136.3h-.7l-.3-.3a.67 .67 0 0 1 .6-.4 .67 .67 0 0 1 .6 .4" fill="none" stroke="#000" stroke-width=".2" stroke-dasharray="6.3 1.3 1.3 1.3 1.3 1.3"/>
<text font-size="8.5" x="202.2" y="198.3">A</text>
<text font-size="5.6" x="213.1" y="183.5">Frame Subassembly</text>
<text font-size="5.1" x="204.2" y="185.4">-</text>
<g font-size="4.7">
<text x="219.6" y="13.2">PART</text>
<text x="202.2" y="35.2">#6-32 1&quot; Screw</text>
<text x="202.2" y="42.5">#6-32 Nut</text>
<text x="202.2" y="49.8">#6 Washer</text>
<text x="123.5" y="58">Both Halves Constructed</text>
<text x="123.5" y="62.6">in Same Way</text>
<text x="23.4" y="66.2">4</text>
<text x="23.4" y="82.4">5</text>
<text x="23.4" y="99.6">1</text>
<text x="23.4" y="117.2">2</text>
<text x="23.4" y="133.6">3</text>
<text x="215.7" y="174.7">MSU M.&amp; I.E. DEPT.</text>
<text x="221.8" y="197.6">9</text>
</g>
<g font-size="4.2">
<text x="179.8" y="13">ITEM NO.</text>
<text x="254.7" y="13">QTY.</text>
<text x="187.6" y="19.9">1</text>
<text x="202.2" y="19.9">Chasis piece</text>
<text x="258.1" y="19.9">2</text>
<text x="187.6" y="27.3">2</text>
<text x="202.2" y="27.3">Undercarrage</text>
<text x="258.1" y="27.3">2</text>
<text x="187.6" y="35">3</text>
<text x="258.1" y="35">4</text>
<text x="187.6" y="42.3">4</text>
<text x="258.1" y="42.3">4</text>
<text x="187.6" y="49.6">5</text>
<text x="258.1" y="49.6">8</text>
</g>
<g font-size="3.4">
<text x="200.8" y="180.5">TITLE:</text>
<text x="202" y="190.8">SIZE</text>
<text x="210.8" y="190.9">DWG. NO.</text>
<text x="259.8" y="191">REV</text>
<text x="202.1" y="204.4">SCALE: 1:4</text>
<text x="221" y="204.5">WEIGHT:</text>
<text x="247.8" y="204.4">SHEET 1 OF 1</text>
</g>
<g font-size="3.2">
<text x="158.8" y="200.4">-</text>
<text x="44.2" y="210.4">5</text>
<text x="94.6" y="210.3">4</text>
<text x="143.1" y="210.4">3</text>
<text x="193.2" y="210.3">2</text>
<text x="245.4" y="210.6">1</text>
</g>
<text font-size="3" x="14" y="213.5">SOLIDWORKS Educational Product. For Instructional Use Only.</text>
<g font-size="2.5">
<text x="178.1" y="178.2">IA</text>
<text x="194.1" y="177.8">-</text>
</g>
<text font-size="2.4" x="123.6" y="170.8">UNLESS OTHERWISE SPECIFIED:</text>
<g font-size="2.2">
<text x="122.5" y="173.7">DIMENSIONS ARE IN INCHES</text>
<text x="178.8" y="171.8">NAME</text>
<text x="190.6" y="172.5">DATE</text>
<text x="122.5" y="176.4">TOLERANCES:</text>
<text x="122.5" y="179">FRACTIONAL</text>
<text x="137.8" y="179">1/16&quot;</text>
<text x="157.8" y="177.8">DRAWN</text>
<text x="122.5" y="184.3">TWO PLACE DECIMAL</text>
<text x="122.5" y="181.7">ANGULAR: MACH</text>
<text x="143.6" y="181.7">5 BEND</text>
<text x="149.5" y="184.3">0.03&quot;</text>
<text x="154.4" y="181.7">1</text>
<text x="157.5" y="182.5">CHECKED</text>
<text x="122.5" y="187">THREE PLACE DECIMAL</text>
<text x="149.4" y="187">0.005&quot;</text>
<text x="157.6" y="187.2">ENG APPR.</text>
<text x="122.6" y="197">COMMENTS:</text>
<text x="157.4" y="192.2">MFG APPR.</text>
</g>
<g font-size="2.1">
<text x="105.8" y="204.5">NEXT ASSY</text>
<text x="126.4" y="204.3">DO NOT SCALE DRAWING</text>
</g>
<g font-size="2">
<text x="59.8" y="189.2">THE INFORMATION CONTAINED IN THIS</text>
<text x="59.8" y="191.7">DRAWING IS THE SOLE PROPERTY OF</text>
<text x="62.8" y="186.5">PROPRIETARY AND CONFIDENTIAL</text>
<text x="122.5" y="190.4">INTERPRET GEOMETRIC</text>
<text x="59.8" y="194.2">&lt;INSERT COMPANY NAME HERE&gt;. ANY</text>
<text x="59.8" y="196.8">REPRODUCTION IN PART OR AS A WHOLE</text>
<text x="122.5" y="192.9">TOLERANCING PER:</text>
<text x="157.7" y="197">MATERIAL</text>
<text x="59.8" y="199.3">WITHOUT THE WRITTEN PERMISSION OF</text>
<text x="59.8" y="201.8">&lt;INSERT COMPANY NAME HERE&gt; IS</text>
<text x="59.8" y="204.3">PROHIBITED.</text>
</g>
</svg>
